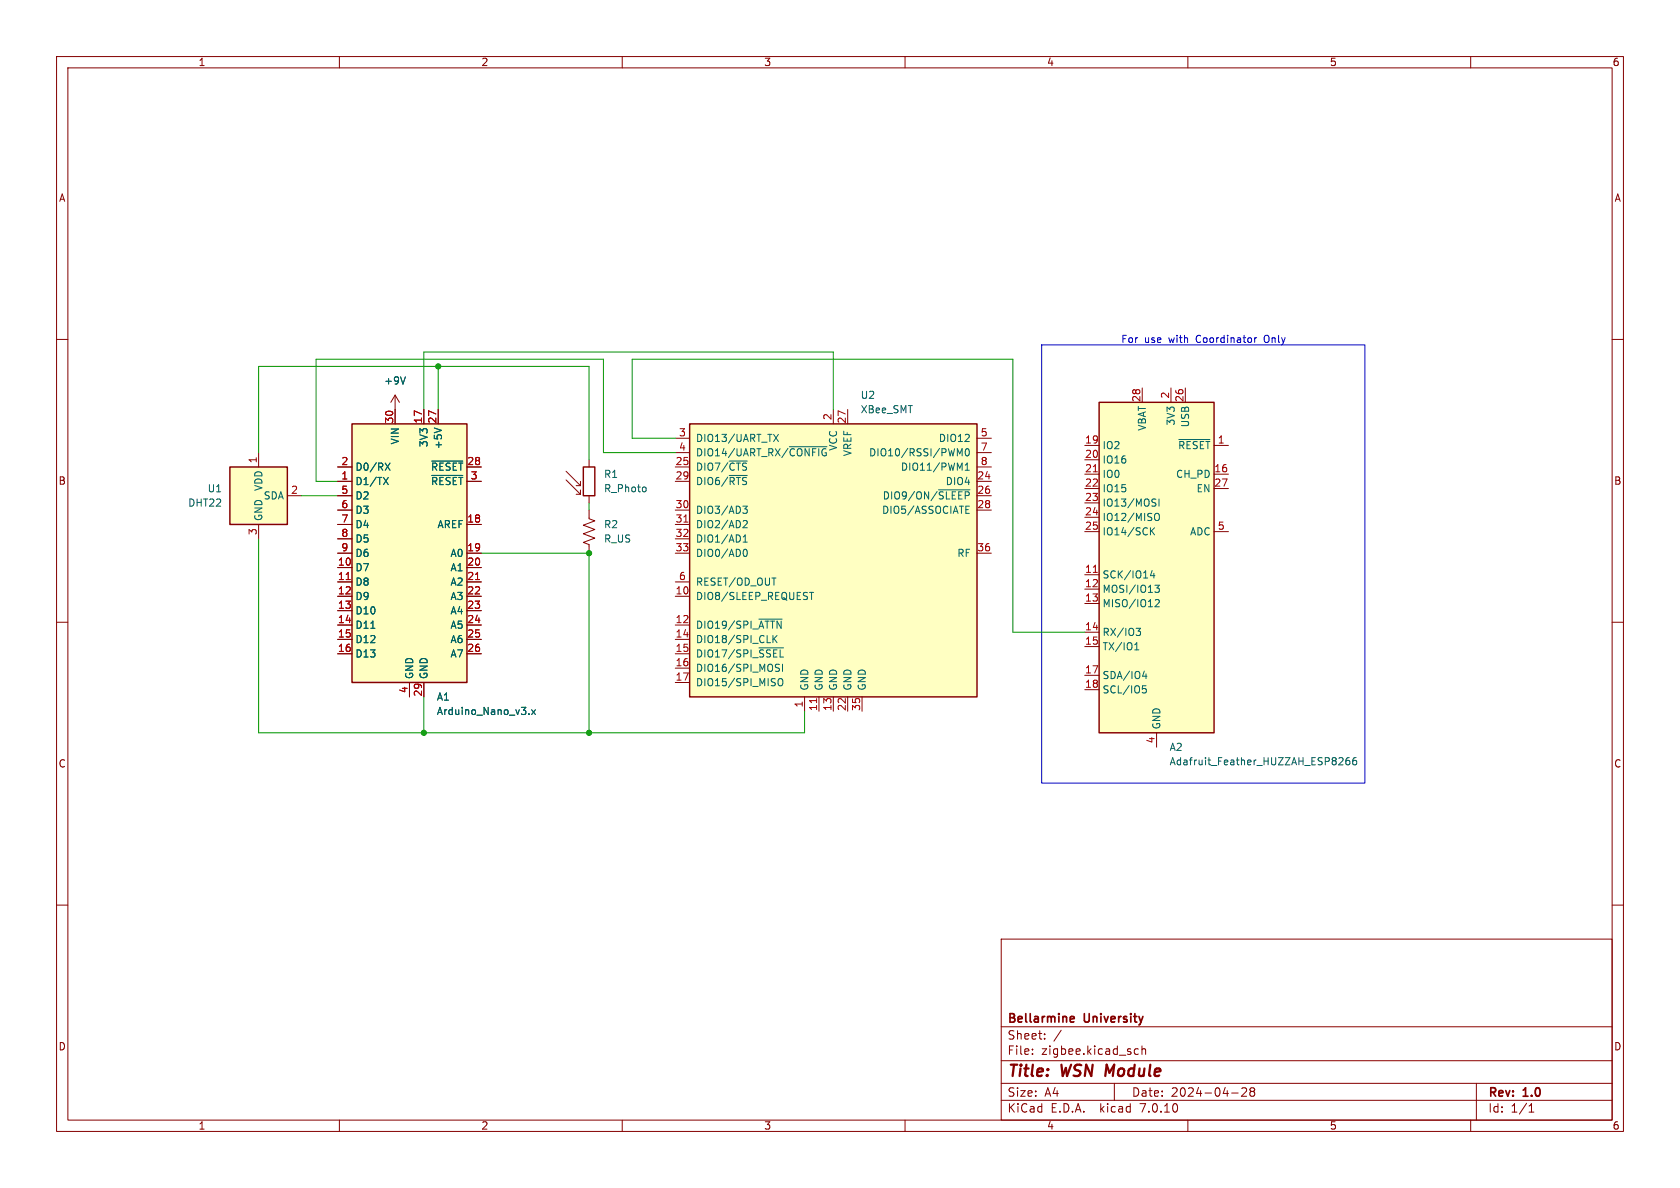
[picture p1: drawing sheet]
<svg xmlns="http://www.w3.org/2000/svg" width="297mm" height="210mm" viewBox="0 0 297 210" stroke-linecap="round" stroke-linejoin="round" font-family="sans-serif">
<g fill="none" stroke="#840000" stroke-width=".18">
<path d="M10 10h277v190h-277zM12 12h273v186h-273zM60 10v2M110 10v2M160 10v2M210 10v2M260 10v2M10 60h2M285 60h2M69.8 69.9v5M69.8 69.9l-.7 1.2M69.8 69.9l.8 1.2"/>
<path d="M74.9 72.4v2.5M77.5 72.4v2.5M119.4 77.5h2.5M147.3 72.4v2.5M149.9 72.4v2.5M172.7 77.5h2.6M191.8 78.7h2.5M201.9 68.6v2.5M207 68.6v2.5M209.5 68.6v2.5M214.6 78.7h2.6M45.7 80v2.6"/>
<path d="M45.7 92.7v2.6M50.8 87.6h2.5M59.7 85.1h2.5M59.7 82.6h2.5M59.7 87.6h2.5M59.7 90.2h2.5M59.7 92.7h2.5M59.7 95.3h2.5M59.7 97.8h2.5M82.5 85.1h2.6M82.5 82.6h2.6M82.5 92.7h2.6"/>
<path d="M82.5 97.8h2.6M100.1 84.8l2.5 2.6M100.1 83.3l2.5 2.6M101.9 87.4h.7M101.9 85.9h.7M102.6 85.1v.8M102.6 86.6v.8M104.1 90.2v1.5l1.1 .4-2.1 .7 2.1 .8-2.1 .8 2.1 .7-2.1 .8 1 .4v1.5M104.1 81.3v1.3M104.1 87.6v1.3M119.4 85.1h2.5M119.4 82.6h2.5"/>
<path d="M119.4 90.2h2.5M119.4 92.7h2.5M119.4 95.3h2.5M119.4 97.8h2.5M119.4 80h2.5M172.7 85.1h2.6M172.7 82.6h2.6M172.7 87.6h2.6M172.7 90.2h2.6M172.7 97.8h2.6M172.7 80h2.6M191.8 83.8h2.5"/>
<path d="M191.8 81.3h2.5M191.8 86.4h2.5M191.8 88.9h2.5M191.8 91.4h2.5M191.8 94h2.5M214.6 83.8h2.6M214.6 86.4h2.6M214.6 94h2.6M10 110h2M59.7 105.4h2.5M59.7 110.5h2.5M59.7 113h2.5"/>
<path d="M59.7 115.6h2.5M59.7 102.9h2.5M59.7 100.3h2.5M59.7 108h2.5M82.5 105.4h2.6M82.5 110.5h2.6M82.5 113h2.6M82.5 115.6h2.6M82.5 102.9h2.6M82.5 100.3h2.6M82.5 108h2.6M119.4 105.4h2.5"/>
<path d="M119.4 110.5h2.5M119.4 113h2.5M119.4 115.6h2.5M119.4 118.1h2.5M119.4 102.9h2.5M191.8 101.6h2.5M191.8 104.1h2.5M191.8 106.7h2.5M191.8 111.8h2.5M191.8 114.3h2.5M191.8 119.4h2.5M285 110h2"/>
<path d="M72.4 120.7v2.5M74.9 120.7v2.5M119.4 120.7h2.5M142.2 123.2v2.5M144.8 123.2v2.5M147.3 123.2v2.5M149.9 123.2v2.5M152.4 123.2v2.5M191.8 121.9h2.5M204.5 129.5v2.6M10 160h2M285 160h2"/>
<path d="M177 166h108v32h-108zM60 198v2M110 198v2M160 198v2M177 194.5h108M177 191.5h108M177 187.5h108M177 181.5h108M182.5 186.3v.1M182.5 185.5v.1M184.7 183.6v.1M184.7 182.8v.1"/>
<path d="M187.6 182.1l-1.3 2M197 191.5v3M200.7 186.3h.5M200.7 185.5h.5M201.9 185.5l.2-.1 .4 .1v.9M201.9 184.9v1.5M210 198v2M217.7 193.2h1.2M219.5 192.4l.6-.1 .2 .1 .1 .3-.9 1.1h.9M221.2 192.9l-.2-.2 .2-.4 .5 .1 .1 .2-.3 .3M221.2 192.9l-.2 .3v.3l.2 .3 .5-.1 .1-.2-.1-.4-.2-.2M221.2 192.9h.3"/>
<path d="M260 198v2M261 191.5v6.5M270.3 196.6h.9M270.3 195.5l.4-.4v1.5"/>
</g>
<path d="M189.3 179.8l.4-.1 .2 .3-.7 .2M189.3 180.6h.5" fill="none" stroke="#840000" stroke-width=".3"/>
<g fill="#ffffc2" stroke="#ffffc2" stroke-width=".18">
<path d="M121.9 74.9h50.8v48.3h-50.8z"/>
<path d="M40.6 82.6h10.2v10.1h-10.2z"/>
<path d="M62.2 74.9h20.3v45.8h-20.3z"/>
<path d="M194.3 71.1h20.3v58.4h-20.3z"/>
</g>
<path d="M62.2 74.9h20.3v45.8h-20.3zM121.9 74.9h50.8v48.3h-50.8zM194.3 71.1h20.3v58.4h-20.3zM40.6 82.6h10.2v10.1h-10.2zM103.1 82.6h2.1v5h-2.1z" fill="none" stroke="#840000" stroke-width=".25"/>
<g fill="none" stroke="#006464" stroke-width=".18">
<path d="M71.7 66.6l-.5 1.3M76.8 75.7l1.2 .4M136.8 76.8l.8 1.2M137.6 76.8l-.8 1.2M139.6 79h6.6M169.2 79.3l.5 .9 .4-.9v1.3M170.8 79.4l.1-.1a.68 .68 0 0 1 .5 .7 .68 .68 0 0 1-.5 .6 .84 .84 0 0 1-.1-1.2zM208.4 77.7h5.5M67.8 84.4l.8 1.3M68.1 81.9l.8 1.2M68.6 84.4l-.8 1.3M68.9 81.9l-.8 1.2"/>
<path d="M76.3 81.5h5.5M76.3 84h5.5M114.1 86.2l.1 .1-.1 .6M128.9 81.5h3.2M128.9 84h3.2M131.3 89.5h.8l-.4 .5 .3 .1 .1 .4-.2 .2h-.4M131.4 95.8h.7M131.4 94.9l.3-.3v1.2M131.4 92.1l.5-.1 .2 .4-.8 .9h.8M131.5 97.2l.2-.1a.68 .68 0 0 1 .4 .6 .68 .68 0 0 1-.4 .7l-.2-.2M165.9 86.6h5.6M170.6 83.1h.8"/>
<path d="M170.6 82.2l.4-.3v1.2M170.8 90.1h.4M170.8 90.7h.6M170.8 89.5h.6M203.6 93.8l.5 .8M203.9 88.2l.5 .1M204.1 88.9l.3 .2-.3 .4M204.1 93.3l-.7 .7M204.2 90.9l.2-.2a.43 .43 0 0 1 .6 .5v.4a.43 .43 0 0 1-.3 .4 .43 .43 0 0 1-.5-.2M204.9 88.2v1.3M65.6 111.1h.7M134.2 109.4h4.1"/>
<path d="M134.2 114.5h4.3M136.6 112.3v1.3M136.8 112.9l.6 .7M137.3 118l.4 .1 .1 .3-.2 .3h-.4M137.3 117.4l.5 .1M137.4 112.3l-.8 .8M138.3 117.4v1.3M143.1 104.7h.7M143.5 104.7v1.3M200.6 114.9h.7M200.6 114l.4-.4v1.3M200.8 111.1h.8l-.4 .5 .4 .1v.4l-.2 .2h-.4"/>
<path d="M202 119.5h.8M202.6 119.1v.9M203.7 100.8l-.3 1h.8M204 101.3v.9M204.2 103.4h.8l-.5 .5 .4 .2v.5l-.2 .1-.5-.1M204.2 106.1l.5-.1 .3 .4-.8 .9h.8M93.5 126.2v.1M94 125.5l.7 .8M94.7 125.5l-.7 .8M137.6 120.1l.3-.1a.43 .43 0 0 1 .5 .4v.4a.42 .42 0 0 1-.4 .4 .42 .42 0 0 1-.4-.4zM202 121.2h.6M202.1 121.7h.3l.3 .3-.1 .4-.5 .1"/>
<path d="M236.9 133.9l.4 .1 .1 .3-.7 .9h.7M238.5 133.9l-.3 .1a.86 .86 0 0 0 0 1.2l.4-.1v-.4l-.2-.3-.4 .1-.1 .2M239.7 133.9l-.3 .1a.86 .86 0 0 0 0 1.2l.4-.1 .1-.4-.3-.3-.3 .1-.2 .2"/>
</g>
<path d="M120.9 92.3h.7M193.3 83.4h.7M61.2 102.5h.7M84.1 102.5h.7M193.3 101.2h.7M144.4 123.5v.7" fill="none" stroke="#a90000" stroke-width=".18"/>
<path d="M221.8 59.7v.8M222.2 59.7l-.4 .2M184.1 61h57.2v77.4h-57.2z" fill="none" stroke="#0000c2" stroke-width=".18"/>
<path d="M74.9 72.4v-10.2h72.4v10.2M77.5 64.8v7.6M119.4 77.5h-7.6v-14h67.3v48.3h12.7M45.7 80v-15.2h58.4v16.5M45.7 95.3v34.2h96.5v-3.8M53.3 87.6h6.4M85.1 97.8h19v31.7M104.1 88.9v1.3M119.4 80h-12.7v-16.5h-50.8v21.6h3.8M74.9 123.2v6.3" fill="none" stroke="#009600" stroke-width=".18"/>
<g fill="#009600" stroke="#009600" stroke-width=".18">
<circle cx="104.1" cy="129.5" r=".46"/>
<circle cx="77.5" cy="64.8" r=".46"/>
<circle cx="74.9" cy="129.5" r=".46"/>
<circle cx="104.1" cy="97.8" r=".46"/>
</g>
<g font-size="2.8" fill="#840000">
<text x="178" y="190.9">Title:</text>
<text x="187.7" y="190.9">WSN Module</text>
</g>
<g font-size="2.1" fill="#840000">
<text x="178" y="184">Sheet:</text>
<text x="178" y="181.2">Bellarmine</text>
<text x="191.7" y="181.2">University</text>
<text x="178" y="186.7">File:</text>
<text x="184.1" y="186.7">zigbee.kicad_sch</text>
<text x="178" y="196.9">KiCad</text>
<text x="178" y="194.1">Size:</text>
<text x="184.7" y="194.1">A4</text>
<text x="185.7" y="196.9">E.D.A.</text>
<text x="194.6" y="196.9">kicad</text>
<text x="200" y="194.1">Date:</text>
<text x="201.8" y="196.9">7.0.10</text>
<text x="207" y="194.1">2024-04-28</text>
<text x="263" y="194.3">Rev:</text>
<text x="263" y="196.9">Id:</text>
<text x="267.1" y="196.9">1/1</text>
<text x="269.4" y="194.3">1.0</text>
</g>
<g font-size="1.8" fill="#840000">
<text x="35" y="11.9">1</text>
<text x="85" y="11.9">2</text>
<text x="135" y="11.9">3</text>
<text x="185" y="11.9">4</text>
<text x="235" y="11.9">5</text>
<text x="285" y="11.9">6</text>
<text x="10.3" y="35.9">A</text>
<text x="285.3" y="35.9">A</text>
<text x="10.3" y="85.9">B</text>
<text x="285.3" y="85.9">B</text>
<text x="10.3" y="135.9">C</text>
<text x="285.3" y="135.9">C</text>
<text x="10.3" y="185.9">D</text>
<text x="285.3" y="185.9">D</text>
<text x="35" y="199.9">1</text>
<text x="85" y="199.9">2</text>
<text x="135" y="199.9">3</text>
<text x="185" y="199.9">4</text>
<text x="235" y="199.9">5</text>
<text x="285" y="199.9">6</text>
</g>
<g font-size="1.8" fill="#0000c2">
<text x="198.1" y="60.7">For</text>
<text x="202.3" y="60.7">use</text>
<text x="206.8" y="60.7">with</text>
<text x="211.7" y="60.7">Coordinator</text>
<text x="224" y="60.7">Only</text>
</g>
<g font-size="1.8" fill="#006464">
<text x="67.8" y="68.2">+9V</text>
<text x="152.1" y="70.7">U2</text>
<text x="152.1" y="73.3">XBee_SMT</text>
<text x="202.8" y="76.2" transform="rotate(-90 202.8 76.2)">VBAT</text>
<text x="207.9" y="75.3" transform="rotate(-90 207.9 75.3)">3V3</text>
<text x="210.4" y="75.6" transform="rotate(-90 210.4 75.6)">USB</text>
<text x="62.7" y="83.4">D0/RX</text>
<text x="70.7" y="78.7" transform="rotate(-90 70.7 78.7)">VIN</text>
<text x="75.8" y="79.1" transform="rotate(-90 75.8 79.1)">3V3</text>
<text x="76.1" y="83.4">~{RESET}</text>
<text x="78.3" y="79.5" transform="rotate(-90 78.3 79.5)">+5V</text>
<text x="122.9" y="83.4">DIO7/~{CTS}</text>
<text x="122.9" y="78.3">DIO13/UART_TX</text>
<text x="122.9" y="80.9">DIO14/UART_RX/~{CONFIG}</text>
<text x="148.2" y="79.8" transform="rotate(-90 148.2 79.8)">VCC</text>
<text x="150.7" y="80.7" transform="rotate(-90 150.7 80.7)">VREF</text>
<text x="153.5" y="80.9">DIO10/RSSI/PWM0</text>
<text x="159.2" y="83.4">DIO11/PWM1</text>
<text x="165.9" y="78.3">DIO12</text>
<text x="194.8" y="79.6">IO2</text>
<text x="194.8" y="82.1">IO16</text>
<text x="208.2" y="79.6">~{RESET}</text>
<text x="33.2" y="89.8">DHT22</text>
<text x="36.6" y="87.2">U1</text>
<text x="46.5" y="88.5">SDA</text>
<text x="46.6" y="86.9" transform="rotate(-90 46.6 86.9)">VDD</text>
<text x="62.7" y="86">D1/TX</text>
<text x="62.7" y="88.5">D2</text>
<text x="76.1" y="86">~{RESET}</text>
<text x="106.7" y="84.7">R1</text>
<text x="106.7" y="87.2">R_Photo</text>
<text x="122.9" y="86">DIO6/~{RTS}</text>
<text x="156" y="88.5">DIO9/ON/~{SLEEP}</text>
<text x="167.1" y="86">DIO4</text>
<text x="194.8" y="84.7">IO0</text>
<text x="194.8" y="87.2">IO15</text>
<text x="194.8" y="89.8">IO13/MOSI</text>
<text x="207.8" y="84.7">CH_PD</text>
<text x="211.4" y="87.2">EN</text>
<text x="46.6" y="92.2" transform="rotate(-90 46.6 92.2)">GND</text>
<text x="62.7" y="91">D3</text>
<text x="62.7" y="93.6">D4</text>
<text x="77.2" y="93.6">AREF</text>
<text x="106.7" y="93.6">R2</text>
<text x="122.9" y="91">DIO3/AD3</text>
<text x="122.9" y="93.6">DIO2/AD2</text>
<text x="155.8" y="91">DIO5/ASSOCIATE</text>
<text x="194.8" y="92.3">IO12/MISO</text>
<text x="194.8" y="94.8">IO14/SCK</text>
<text x="210.3" y="94.8">ADC</text>
<text x="62.7" y="101.2">D7</text>
<text x="62.7" y="96.1">D5</text>
<text x="62.7" y="98.7">D6</text>
<text x="79.5" y="98.7">A0</text>
<text x="79.5" y="101.2">A1</text>
<text x="106.7" y="96.1">R_US</text>
<text x="122.9" y="96.1">DIO1/AD1</text>
<text x="122.9" y="98.7">DIO0/AD0</text>
<text x="169.1" y="98.7">RF</text>
<text x="62.7" y="103.7">D8</text>
<text x="62.7" y="106.3">D9</text>
<text x="79.5" y="103.7">A2</text>
<text x="79.5" y="106.3">A3</text>
<text x="122.9" y="106.3">DIO8/SLEEP_REQUEST</text>
<text x="122.9" y="103.7">RESET/OD_OUT</text>
<text x="194.8" y="102.5">SCK/IO14</text>
<text x="194.8" y="105">MOSI/IO13</text>
<text x="194.8" y="107.5">MISO/IO12</text>
<text x="62.7" y="108.8">D10</text>
<text x="62.7" y="111.4">D11</text>
<text x="62.7" y="113.9">D12</text>
<text x="79.5" y="108.8">A4</text>
<text x="79.5" y="111.4">A5</text>
<text x="79.5" y="113.9">A6</text>
<text x="122.9" y="111.4">DIO19/SPI_~{ATTN}</text>
<text x="122.9" y="113.9">DIO18/SPI_CLK</text>
<text x="194.8" y="112.6">RX/IO3</text>
<text x="62.7" y="116.4">D13</text>
<text x="79.5" y="116.4">A7</text>
<text x="122.9" y="116.4">DIO17/SPI_~{SSEL}</text>
<text x="122.9" y="119">DIO16/SPI_MOSI</text>
<text x="194.8" y="115.2">TX/IO1</text>
<text x="73.3" y="120.1" transform="rotate(-90 73.3 120.1)">GND</text>
<text x="75.8" y="120.1" transform="rotate(-90 75.8 120.1)">GND</text>
<text x="77.1" y="124.1">A1</text>
<text x="122.9" y="121.5">DIO15/SPI_MISO</text>
<text x="143.1" y="122.2" transform="rotate(-90 143.1 122.2)">GND</text>
<text x="145.6" y="122.2" transform="rotate(-90 145.6 122.2)">GND</text>
<text x="148.2" y="122.2" transform="rotate(-90 148.2 122.2)">GND</text>
<text x="150.7" y="122.2" transform="rotate(-90 150.7 122.2)">GND</text>
<text x="153.3" y="122.2" transform="rotate(-90 153.3 122.2)">GND</text>
<text x="194.8" y="120.2">SDA/IO4</text>
<text x="194.8" y="122.8">SCL/IO5</text>
<text x="77.1" y="126.6">Arduino_Nano_v3.x</text>
<text x="205.3" y="129" transform="rotate(-90 205.3 129)">GND</text>
<text x="206.7" y="132.9">A2</text>
<text x="206.7" y="135.5">Adafruit_Feather_HUZZAH_ESP8266</text>
</g>
<g font-size="1.8" fill="#a90000">
<text x="201.7" y="71.2" transform="rotate(-90 201.7 71.2)">28</text>
<text x="206.8" y="70.6" transform="rotate(-90 206.8 70.6)">2</text>
<text x="209.3" y="71.2" transform="rotate(-90 209.3 71.2)">26</text>
<text x="69.6" y="75" transform="rotate(-90 69.6 75)">30</text>
<text x="74.7" y="75" transform="rotate(-90 74.7 75)">17</text>
<text x="77.2" y="75" transform="rotate(-90 77.2 75)">27</text>
<text x="119.9" y="77.2">3</text>
<text x="147.1" y="74.4" transform="rotate(-90 147.1 74.4)">2</text>
<text x="149.6" y="75" transform="rotate(-90 149.6 75)">27</text>
<text x="173.3" y="77.2">5</text>
<text x="45.5" y="82" transform="rotate(-90 45.5 82)">1</text>
<text x="60.3" y="82.3">2</text>
<text x="82.5" y="82.3">28</text>
<text x="119.3" y="82.3">25</text>
<text x="119.9" y="79.8">4</text>
<text x="173.3" y="79.8">7</text>
<text x="173.3" y="82.3">8</text>
<text x="191.7" y="78.5">19</text>
<text x="191.7" y="81">20</text>
<text x="191.7" y="83.6">21</text>
<text x="214.6" y="83.6">16</text>
<text x="215.2" y="78.5">1</text>
<text x="51.4" y="87.4">2</text>
<text x="60.3" y="84.8">1</text>
<text x="60.3" y="87.4">5</text>
<text x="60.3" y="89.9">6</text>
<text x="83.1" y="84.8">3</text>
<text x="119.3" y="84.8">29</text>
<text x="119.3" y="89.9">30</text>
<text x="172.7" y="84.8">24</text>
<text x="172.7" y="87.4">26</text>
<text x="172.7" y="89.9">28</text>
<text x="191.7" y="86.1">22</text>
<text x="191.7" y="88.6">23</text>
<text x="214.6" y="86.1">27</text>
<text x="45.5" y="94.7" transform="rotate(-90 45.5 94.7)">3</text>
<text x="60.3" y="92.5">7</text>
<text x="60.3" y="95">8</text>
<text x="82.5" y="92.5">18</text>
<text x="119.3" y="92.5">31</text>
<text x="119.3" y="95">32</text>
<text x="191.7" y="91.2">24</text>
<text x="191.7" y="93.7">25</text>
<text x="215.2" y="93.7">5</text>
<text x="59.6" y="100.1">10</text>
<text x="60.3" y="97.5">9</text>
<text x="82.5" y="97.5">19</text>
<text x="82.5" y="100.1">20</text>
<text x="119.3" y="97.5">33</text>
<text x="172.7" y="97.5">36</text>
<text x="191.7" y="101.3">11</text>
<text x="59.6" y="102.6">11</text>
<text x="59.6" y="105.2">12</text>
<text x="59.6" y="107.7">13</text>
<text x="82.5" y="102.6">21</text>
<text x="82.5" y="105.2">22</text>
<text x="82.5" y="107.7">23</text>
<text x="119.3" y="105.2">10</text>
<text x="119.9" y="102.6">6</text>
<text x="191.7" y="103.9">12</text>
<text x="191.7" y="106.4">13</text>
<text x="59.6" y="110.2">14</text>
<text x="59.6" y="112.8">15</text>
<text x="82.5" y="110.2">24</text>
<text x="82.5" y="112.8">25</text>
<text x="119.3" y="110.2">12</text>
<text x="119.3" y="112.8">14</text>
<text x="191.7" y="111.5">14</text>
<text x="59.6" y="115.3">16</text>
<text x="82.5" y="115.3">26</text>
<text x="119.3" y="115.3">15</text>
<text x="119.3" y="117.9">16</text>
<text x="191.7" y="114">15</text>
<text x="191.7" y="119.1">17</text>
<text x="72.1" y="122.6" transform="rotate(-90 72.1 122.6)">4</text>
<text x="74.7" y="123.2" transform="rotate(-90 74.7 123.2)">29</text>
<text x="119.3" y="120.4">17</text>
<text x="142" y="125.2" transform="rotate(-90 142 125.2)">1</text>
<text x="144.5" y="125.8" transform="rotate(-90 144.5 125.8)">11</text>
<text x="147.1" y="125.8" transform="rotate(-90 147.1 125.8)">13</text>
<text x="149.6" y="125.8" transform="rotate(-90 149.6 125.8)">22</text>
<text x="152.1" y="125.8" transform="rotate(-90 152.1 125.8)">35</text>
<text x="191.7" y="121.7">18</text>
<text x="204.2" y="131.5" transform="rotate(-90 204.2 131.5)">4</text>
</g>
</svg>
